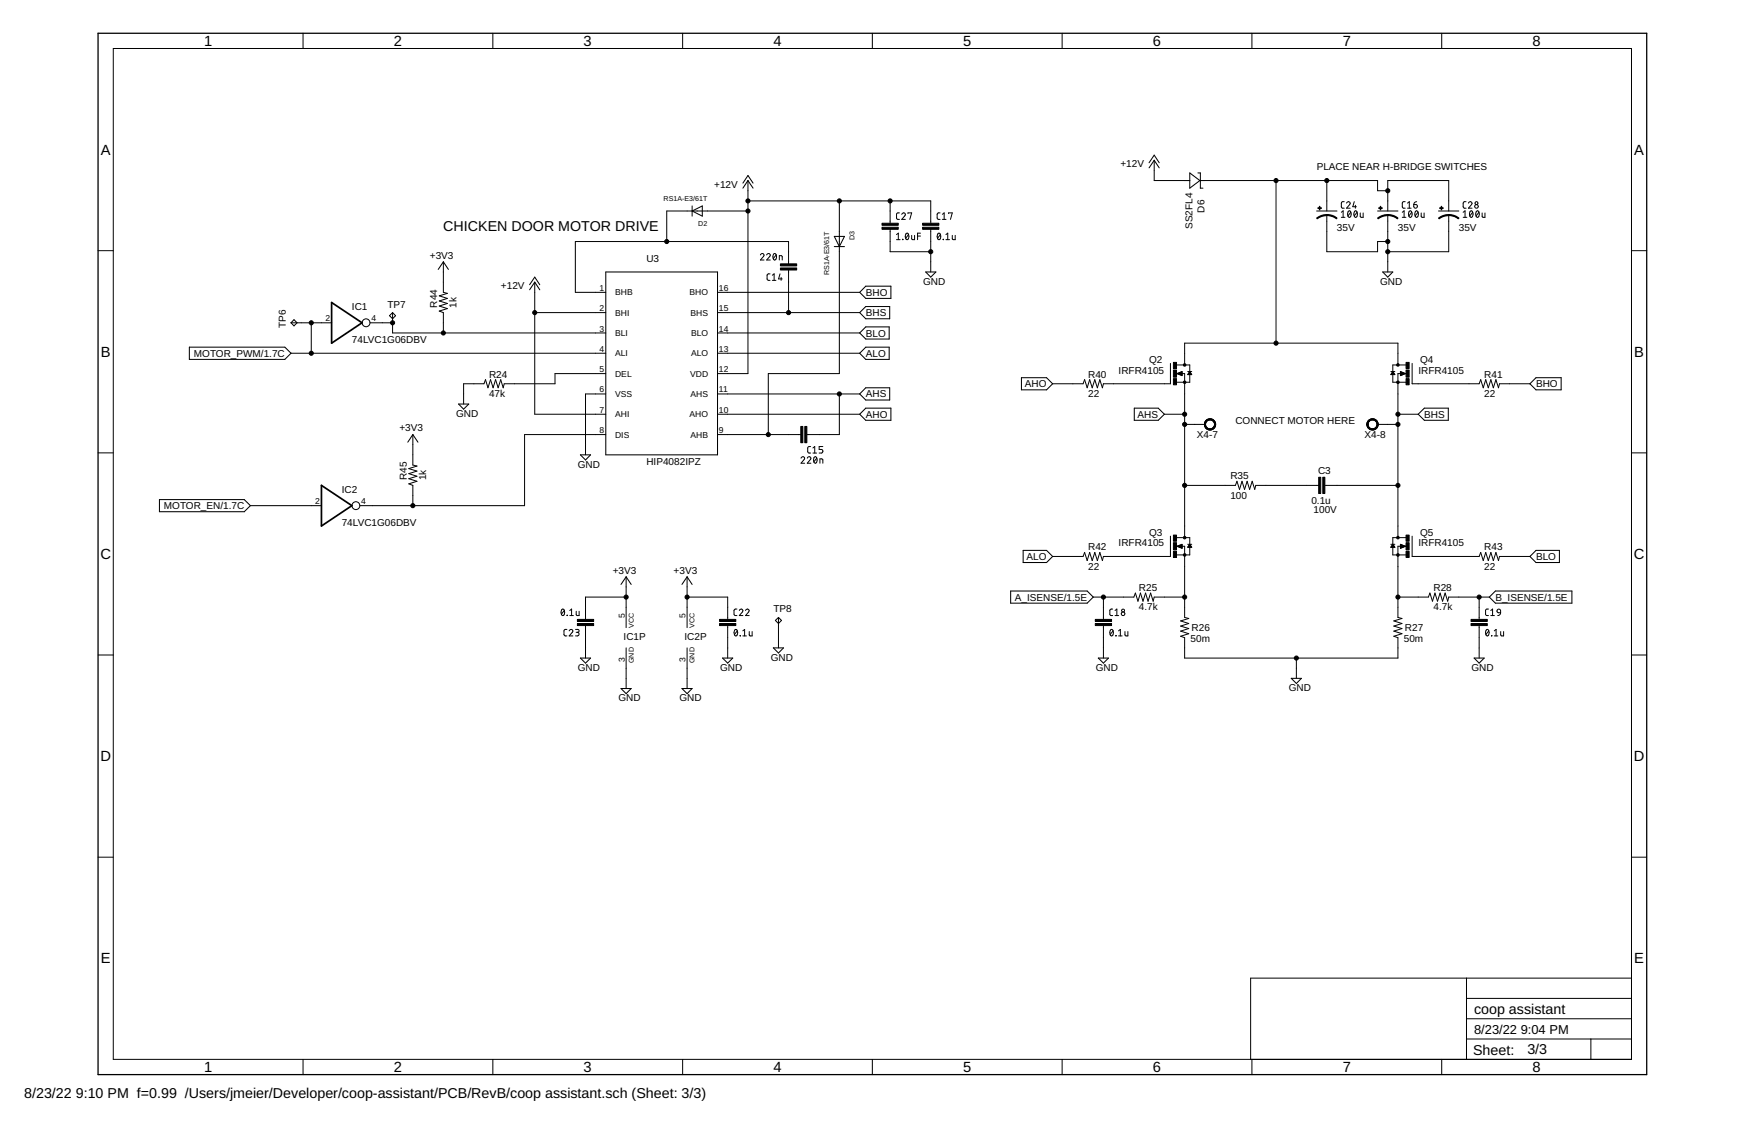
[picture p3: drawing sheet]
<svg xmlns="http://www.w3.org/2000/svg" width="432mm" height="279mm" viewBox="0 0 432 279" stroke-linecap="round" stroke-linejoin="round" font-family="sans-serif">
<g fill="none" stroke="#000" stroke-width=".25">
<path d="M28 12h375.9v250.2h-375.9zM75 8.2v3.8M122 8.2v3.8M169 8.2v3.8M216 8.2v3.8M263 8.2v3.8M310 8.2v3.8M357 8.2v3.8M285.8 39.7l1.2 1.9M285.8 39.7l-1.3 1.9M285.8 39.7v5h8.8M171.4 52.2l2.5-1.2v2.5z"/>
<path d="M171.4 51v2.5M183.9 45.3l1.3-1.9 1.3 1.9M185.2 44.7v47.8h-7.5M185.2 44.7l1.3 1.9M185.2 44.7l-1.3 1.9M185.2 49.7h45.2v5.5M185.2 52.2h-20.1v7.6M206.6 58.5h2.5l-1.3 2.5zM207.8 49.7v42.8h-17.6v15M220.4 49.7v5.5M220.4 56.7v5.6h10M222 59.3h.9"/>
<path d="M222 58.1l.4-.4v1.6M222.7 52.7h-.5l-.2 .3v1.1l.2 .2h.5M223.3 53a.44 .44 0 0 1 .6-.3 .44 .44 0 0 1 .1 .7l-.7 .9h.9M223.5 59.2l.1 .1zM224.3 57.8l.2-.1a.8 .8 0 0 1 .5 .8 .8 .8 0 0 1-.5 .8l-.4-.8zM224.8 52.9v-.2h.9l-.4 1.6M224.9 58.1l-.7 .9M225.7 58.3v.9l.3 .1h.4v-1M227.2 58.4h.7M227.9 57.7h-.7v1.6M230.4 56.7v10.6M232.2 57.8l.3-.1a.95 .95 0 0 1 0 1.6 1.01 1.01 0 0 1-.3-1.5z"/>
<path d="M232.7 52.7h-.4l-.3 .3 .1 1.2 .6 .1M232.8 58.1l-.7 .9M233.3 54.3h.9M233.3 53l.5-.3v1.6M233.5 59.2l.1 .1zM234.2 59.3h.9M234.2 58.1l.5-.4v1.6M234.9 52.9v-.2h.9l-.5 1.6M235.8 58.3v.9l.3 .1h.4v-1M284.5 40.3l1.3-1.9 1.2 1.9M294.6 42.8l2.5 1.9-2.5 1.9zM296.6 42.8h.6v3.8h.6"/>
<path d="M297.1 44.7h44v2.5h2.5M315.9 44.7v40.2M326 52.2h5M328.5 44.7v7.5M328.5 53.2v9.1h12.6v-2.5h2.5M332.1 53.8h.9M332.1 52.5l.4-.3v1.6M332.8 49.9h-.5l-.2 .4v1l.2 .2h.5M333.4 50.3a.44 .44 0 0 1 .6-.4 .44 .44 0 0 1 .2 .7l-.8 .9h.9M333.9 52.3l.2-.1a.95 .95 0 0 1 0 1.6 1.02 1.02 0 0 1-.2-1.5zM334.5 52.5l-.8 .9M335.3 49.9l-.4 1.3h.9"/>
<path d="M335.4 52.3l.2-.1a.95 .95 0 0 1 0 1.6 1.02 1.02 0 0 1-.2-1.5zM335.6 50.8v.7M336 52.5l-.7 .9M336.8 52.7v.9l.3 .2h.4v-1.1M341.1 52.2h5M343.6 52.2v-7.5h15.1v7.5M343.6 53.2v14.1M347.2 52.5l.4-.3v1.6M347.2 53.8h.9M347.9 49.9h-.5l-.2 .4v1l.2 .2h.5M348.5 51.5h.9M348.5 50.3l.4-.4v1.6"/>
<path d="M348.9 52.3l.3-.1a.88 .88 0 0 1 .4 .8 .88 .88 0 0 1-.5 .8l-.3-.5zM349.5 52.5l-.7 .9M350 50.6h.6a.45 .45 0 0 1 .3 .5 .45 .45 0 0 1-.4 .4 .45 .45 0 0 1-.5-.4zM350.5 52.3l.2-.1a.95 .95 0 0 1 0 1.6 1.02 1.02 0 0 1-.2-1.5zM350.8 49.9l-.6 .3-.2 .4M351.1 52.5l-.7 .9M351.9 52.7v.9l.2 .2h.5v-1.1M356.2 52.2h5M358.7 53.2v9.1h-15.1M362.3 53.8h.9M362.3 52.5l.4-.3v1.6M363 49.9h-.5l-.2 .4v1l.2 .2h.5"/>
<path d="M363.6 50.3a.44 .44 0 0 1 .6-.4 .44 .44 0 0 1 .1 .7l-.7 .9h.9M364 52.3l.1-.1a.81 .81 0 0 1 .6 .8 .81 .81 0 0 1-.6 .8l-.2-.5zM364.6 52.5l-.7 .9M365.6 52.3l.2-.1a.88 .88 0 0 1 .5 .8 .88 .88 0 0 1-.6 .8l-.3-.5zM366.2 52.5l-.7 .9M367 52.7v.9l.2 .2h.5v-1.1M24.3 62h3.7M72.1 79.9h10M72.8 79.1l.8 .8-.8 .7-.7-.7zM77.1 79.9v7.5M91.6 79.9h5.6M97.2 77.4v5h52.8"/>
<path d="M97.2 77.4l.7 .7-.7 .8-.8-.8zM109.8 64.8v7.5l1 .3-2 .6 2 .7-2 .6 2 .6-2 .6 2 .7-2 .6 1 .4v5M109.8 64.8l1.2 1.9M109.8 64.8l-1.3 1.9M131.1 70.5l1.3-1.9 1.2 1.9M132.4 77.4h17.6M132.4 69.8v32.7h17.6M132.4 69.8l1.2 1.9M132.4 69.8l-1.3 1.9M150 67.3h27.7v45.3h-27.7zM177.7 72.3h35.2M177.7 77.4h35.2"/>
<path d="M188.3 63.1a.44 .44 0 0 1 .6-.3 .44 .44 0 0 1 .1 .7l-.7 .8h.9M189.8 63.1a.44 .44 0 0 1 .7-.3 .44 .44 0 0 1 .1 .7l-.8 .8h.9M190.6 67.8h-.4l-.3 .3v1.1l.7 .2M191.2 69.4h.9M191.2 68.1l.5-.3v1.6M191.6 62.8h.1a.82 .82 0 0 1 .6 .7 .82 .82 0 0 1-.6 .8l-.3-.5zM192.2 63.1l-.7 .9M193 64.3v-1l.6 .1 .1 .9M193.1 67.8l-.3 1.2h.9M193.4 68.7v.7M195.2 65.3v-5.5h-52.7v12.5h7.5M195.2 66.8v10.6"/>
<path d="M206.6 61h2.5M212.9 77.4l1.5-1.5h5.9v3h-5.9zM214.4 70.8h6.2v3.1h-6.2l-1.5-1.6zM229.2 67.3h2.5l-1.3 1.3zM342.3 67.3h2.5l-1.2 1.3zM403.9 62h3.8M46.9 85.9h23.6l1.6 1.5-1.6 1.5h-23.6zM72.1 87.4h77.9M113.5 100h2.6l-1.3 1.3zM150 92.5h-12.6v2.5h-12.6l-.2 1-.6-2-.7 2-.6-2-.6 2-.6-2-.7 2-.6-2-.4 1h-5v5M150 97.5h-5v15.1M177.7 82.4h35.2"/>
<path d="M177.7 87.4h35.2M177.7 97.5h35.2M207.8 97.5v10h-8M212.9 87.4l1.5-1.5h5.8v3h-5.8zM212.9 82.4l1.5-1.5h5.8v3h-5.8zM214.4 96h5.9v3h-5.9l-1.5-1.5zM252.9 93.5h6.2l1.5 1.5-1.5 1.5h-6.2zM289.8 89.9v5.1h-16.6l-.3 1-.6-2-.6 2-.6-2-.7 2-.6-2-.6 2-.7-2-.3 1h-7.6M291.2 92.5h2.1v40.6M291.3 90.3h3.3v1.6M291.4 92.5l1.3-.6v1.1zM291.6 92.5h1.1"/>
<path d="M291.6 92.4h1.1M291.9 92.6h.8M291.9 92.3h.8M292.2 92.8h.5M292.2 92.2h.5M292.5 92h.2M292.5 92.9h.2M293.3 90.3v-5.4h52.8v5.4M294.1 91.9h1M294.1 92.6h.9M294.2 92.5h.7M294.3 92.4h.6"/>
<path d="M294.3 92.3h.5M294.4 92.2h.3M294.5 92h.1M294.6 92.6v2h-3.3M294.6 91.9l.5 .8h-1zM344.4 91.9h1M344.4 92.6h.9M344.5 92.5h.7M344.6 92.4h.5M344.6 92.3h.5M344.7 92.2h.3M344.8 92h.1"/>
<path d="M344.8 92.6v2h3.3M344.8 91.9l.6 .8h-1zM346.7 92.8h.5M346.7 92.6h.8M346.7 92.5h1.2M346.7 92.4h1.2M346.7 92.3h.9M346.7 92.2h.6M346.7 92h.3M346.7 92.9h.2M346.7 91.9l1.3 .6-1.3 .5zM348.1 90.3h-3.3v1.6"/>
<path d="M348.3 92.5h-2.2v40.6M349.6 89.9v5.1h16.6l.4-1 .6 2 .7-2 .6 2 .6-2 .6 2 .7-2 .6 2 .3-1h7.5M380.3 93.5h6.2v3h-6.2l-1.5-1.5zM24.3 112.1h3.7M102.2 107.5v7.6l1 .2-2 .7 2 .6-2 .6 2 .7-2 .6 2 .6-2 .6 1 .4v5M102.2 107.5l1.3 1.9M102.2 107.5l-1.2 1.9M143.7 112.6h2.5l-1.2 1.2zM150 107.5h-20.1v17.6h-40.8M177.7 102.5h35.2M177.7 107.5h20.6M198.3 113.4a.44 .44 0 0 1 .6-.4 .44 .44 0 0 1 .2 .7l-.8 .9h.9"/>
<path d="M199.9 113.4a.44 .44 0 0 1 .6-.4 .44 .44 0 0 1 .1 .7l-.7 .9h.9M200.7 110.5h-.5l-.2 .4 .1 1.1 .6 .1M201.3 112.1h.9M201.3 110.9l.4-.4v1.6M201.6 113.1l.3-.1a.95 .95 0 0 1 0 1.6 1.02 1.02 0 0 1-.3-1.5zM202.2 113.4l-.7 .9M203 114.6v-1l.7 .1v.9M203.7 110.5h-.9v.7h.6a.45 .45 0 0 1 .3 .5 .45 .45 0 0 1-.3 .4h-.6M214.4 101h6.2v3h-6.2l-1.5-1.5zM280.8 101h6l1.5 1.5-1.5 1.5h-6zM288.3 102.5h5M293.3 105h5"/>
<path d="M341.1 105h5M346.1 102.5h5M351.1 102.5l1.6-1.5h5.9v3h-5.9zM403.9 112.1h3.8M39.5 123.6h21l1.5 1.5-1.5 1.5h-21zM62 125.1h17.6M253.3 136.2h5.8l1.5 1.5-1.5 1.5h-5.8zM289.8 132.7v5h-16.6l-.3 1-.6-2-.6 2-.6-2-.7 2-.6-2-.6 2-.7-2-.3 1h-7.6M291.2 135.2h2.1v17.6l1 .3-2 .6 2 .6-2 .6 2 .7-2 .6 2 .6-2 .7 1 .3v5.1h52.8v-5.1l-1-.3 2-.7-2-.6 2-.6-2-.7 2-.6-2-.6 2-.6-1-.3v-17.6h2.2M291.3 133.1h3.3v1.6M291.4 135.2l1.3-.5v1zM291.5 135.1h1.2"/>
<path d="M291.6 135.3h1.1M291.8 135h.9M291.9 135.4h.8M292.1 134.9h.6M292.2 135.5h.5M292.4 134.8h.3M292.5 135.6h.2M293.3 120.1h12.6l.4-1 .6 2 .6-2 .6 2 .7-2 .6 2 .6-2 .7 2 .2-1h15.6M294.1 134.7h1M294.2 135.3h.8M294.3 135.1h.6M294.3 135h.5"/>
<path d="M294.4 134.9h.3M294.5 134.8h.1M294.6 135.3v2h-3.3M294.6 134.7l.5 .7h-1zM328 120.1h18.1M344.4 134.7h1M344.5 135.3h.7M344.6 135.1h.6M344.6 135h.5M344.7 134.9h.3M344.8 134.8h.1M344.8 135.3v2h3.3"/>
<path d="M344.8 134.7l.6 .7h-1zM346.7 135.4h.8M346.7 135.3h1.1M346.7 135.1h1.2M346.7 135h.9M346.7 134.9h.6M346.7 134.8h.3M346.7 135.6h.2M346.7 135.5h.5M346.7 134.7l1.3 .5-1.3 .5zM348.1 133.1h-3.3v1.6M349.6 132.7v5h16.6l.4-1 .6 2 .7-2 .6 2 .6-2 .6 2 .7-2 .6 2 .3-1h7.5"/>
<path d="M380.3 136.2h5.8v3h-5.8l-1.5-1.5zM139.1 150.8l.3-.1a.88 .88 0 0 1 .4 .9 .88 .88 0 0 1-.6 .7l-.3-.5zM139.7 151.1l-.7 .9M140.4 155.8h-.5l-.3 .3 .1 1.1 .2 .2h.5M140.4 152.3h.1M140.9 156.1a.44 .44 0 0 1 .7-.3 .44 .44 0 0 1 .1 .7l-.8 .9h.9M141.1 152.3h.9M141.1 151.1l.4-.4v1.6M142.5 155.8h.5a.36 .36 0 0 1 .4 .3 .36 .36 0 0 1-.4 .4h-.3M142.7 151.3v.9l.2 .1h.5v-1M142.9 156.5a.44 .44 0 0 1 .5 .4 .44 .44 0 0 1-.5 .5h-.4M145 154.8v8.1"/>
<path d="M155 147.8h-10v5.5M155 142.7v12.6M155 142.7l1.3 1.9M155 142.7l-1.2 1.9M170.1 147.8h10.1v5.5M170.1 142.7v12.6M170.1 142.7l1.3 1.9M170.1 142.7l-1.3 1.9M180.2 154.8v8.1M181.9 155.9l.2-.1a.81 .81 0 0 1 .5 .8 .81 .81 0 0 1-.5 .8l-.4-.8zM182.5 150.7l-.7 .1-.1 .3 .1 1 .2 .2h.5M182.6 156.1l-.8 .9"/>
<path d="M183 151.1a.44 .44 0 0 1 .7-.3 .44 .44 0 0 1 .1 .6l-.8 .9h.9M183.2 157.3h.1M183.9 157.4h.9M183.9 156.1l.5-.3v1.6M184.6 151.1a.44 .44 0 0 1 .6-.3 .44 .44 0 0 1 .2 .6l-.8 .9h.9M185.5 156.3v.9l.3 .2h.4v-1.1M192 153.5l.7-.7 .8 .7-.8 .8zM192.7 152.8v7.5M250.2 146.3h19l1.5 1.5-1.5 1.5h-19zM270.7 147.8h10l.4-1 .6 2 .7-2 .6 2 .6-2 .6 2 .7-2 .6 2 .3-1h7.5M273.2 147.8v5.5M273.2 154.8v8.1"/>
<path d="M275 155.9l.1-.1a.82 .82 0 0 1 .6 .8 .82 .82 0 0 1-.6 .8l-.3-.5zM275.5 150.7l-.5 .1-.2 .3v1l.2 .2h.5M275.6 156.1l-.7 .9M276.1 152.3h.9M276.1 151.1l.4-.4v1.6M276.3 157.3h.1M276.9 157.4h.9M276.9 156.1l.5-.3v1.6M278.5 156.3l.1 .9 .2 .2h.5v-1.1M346.1 147.8h7.6l.3-1 .7 2 .6-2 .6 2 .7-2 .6 2 .6-2 .6 2 .3-1h10M366.2 147.8v5.5M366.2 154.8v8.1"/>
<path d="M368 155.9l.1-.1a.82 .82 0 0 1 .6 .8 .82 .82 0 0 1-.6 .8l-.3-.5zM368.5 150.7l-.5 .1-.2 .3v1l.2 .2h.5M368.6 156.1l-.7 .9M369.1 152.3h.9M369.1 151.1l.4-.4v1.6M369.3 157.3h.1M370 157.4h.9M370 156.1l.4-.3v1.6M370.2 146.3h19v3h-19l-1.5-1.5zM370.8 150.9l.3-.2 .3 .2 .1 .7-.7-.1zM371.5 151.6l-.3 .6-.4 .1M371.6 156.3v.9l.2 .2h.5v-1.1"/>
<path d="M24.3 162.1h3.7M143.7 162.9h2.5l-1.2 1.2zM153.8 170.4h2.5l-1.3 1.3zM155 160.3v10.1M168.8 170.4h2.6l-1.3 1.3zM170.1 160.3v10.1M178.9 162.9h2.5l-1.2 1.2zM191.5 160.3h2.5l-1.3 1.3zM271.9 162.9h2.5l-1.2 1.2zM319.7 167.9h2.5l-1.2 1.2zM321 162.9v5M365 162.9h2.5l-1.3 1.2z"/>
<path d="M403.9 162.1h3.8M24.3 212.1h3.7M403.9 212.1h3.8M363.1 257.1h40.8M363.1 242.1v20.1M363.1 252.1h40.8M363.1 247.1h40.8M393.9 257.1v5.1M403.9 242.1h-94.3v20.1M75 262.2v3.7M122 262.2v3.7M169 262.2v3.7"/>
<path d="M216 262.2v3.7M263 262.2v3.7M310 262.2v3.7M357 262.2v3.7"/>
<circle cx="365.6" cy="50.3" r=".36"/>
<circle cx="365.6" cy="51.1" r=".44"/>
<circle cx="90.6" cy="79.9" r=".97"/>
<circle cx="88.1" cy="125.1" r=".97"/>
<circle cx="278.1" cy="151.9" r=".44"/>
<circle cx="278.1" cy="151.1" r=".35"/>
</g>
<g fill="#000" stroke="#000" stroke-width=".25">
<path d="M326 54l1.2-.7 1.3-.2v.3l-1 .1-1.4 .7z" fill-rule="evenodd"/>
<path d="M328.5 53.1l1.4 .2 1.1 .7-.1 .2-.9-.6-1.5-.3z" fill-rule="evenodd"/>
<path d="M341.1 54l1.2-.7 1.3-.2v.3l-1 .1-1.4 .7z" fill-rule="evenodd"/>
<path d="M343.6 53.1l1.4 .2 1.1 .7-.1 .2-.9-.6-1.5-.3z" fill-rule="evenodd"/>
<path d="M356.2 54l1.2-.7 1.3-.2v.3l-1 .1-1.4 .7z" fill-rule="evenodd"/>
<path d="M358.7 53.1l1.3 .2 1.2 .7-.1 .2-.9-.6-1.5-.3z" fill-rule="evenodd"/>
<path d="M298.6 104.1a1.39 1.39 0 0 1 2.2 .2 1.39 1.39 0 0 1-.8 2 1.39 1.39 0 0 1-1.8-1.3h.3a1.13 1.13 0 0 1 1.6-.9 1.13 1.13 0 0 1 .2 1.9 1.13 1.13 0 0 1-1.8-.7v-.3h-.3z" fill-rule="evenodd"/>
<path d="M298.6 104.1a1.39 1.39 0 0 1 2.2 .2 1.39 1.39 0 0 1-.8 2 1.39 1.39 0 0 1-1.8-1.3h.3a1.13 1.13 0 0 1 1.6-.9 1.13 1.13 0 0 1 .2 1.9 1.13 1.13 0 0 1-1.8-.7v-.3h-.3z" fill-rule="evenodd"/>
<path d="M298.6 104.1a1.39 1.39 0 0 1 2.2 .2 1.39 1.39 0 0 1-.8 2 1.39 1.39 0 0 1-1.8-1.3h.3a1.13 1.13 0 0 1 1.6-.9 1.13 1.13 0 0 1 .2 1.9 1.13 1.13 0 0 1-1.8-.7v-.3h-.3z" fill-rule="evenodd"/>
<path d="M338.8 104.1a1.38 1.38 0 0 1 2.2 .2 1.38 1.38 0 0 1-.8 2.1 1.38 1.38 0 0 1-1.8-1.4h.3a1.14 1.14 0 0 1 1.6-1 1.14 1.14 0 0 1 .3 1.9 1.14 1.14 0 0 1-1.9-.6v-.3h-.3z" fill-rule="evenodd"/>
<path d="M338.8 104.1a1.38 1.38 0 0 1 2.2 .2 1.38 1.38 0 0 1-.8 2.1 1.38 1.38 0 0 1-1.8-1.4h.3a1.14 1.14 0 0 1 1.6-1 1.14 1.14 0 0 1 .3 1.9 1.14 1.14 0 0 1-1.9-.6v-.3h-.3z" fill-rule="evenodd"/>
<path d="M338.8 104.1a1.38 1.38 0 0 1 2.2 .2 1.38 1.38 0 0 1-.8 2.1 1.38 1.38 0 0 1-1.8-1.4h.3a1.14 1.14 0 0 1 1.6-1 1.14 1.14 0 0 1 .3 1.9 1.14 1.14 0 0 1-1.9-.6v-.3h-.3z" fill-rule="evenodd"/>
<circle cx="165.1" cy="59.8" r=".51"/>
<circle cx="185.2" cy="49.7" r=".51"/>
<circle cx="185.2" cy="52.2" r=".51"/>
<circle cx="207.8" cy="49.7" r=".51"/>
<circle cx="220.4" cy="49.7" r=".51"/>
<circle cx="315.9" cy="44.7" r=".51"/>
<circle cx="328.5" cy="44.7" r=".51"/>
<circle cx="343.6" cy="59.8" r=".51"/>
<circle cx="343.6" cy="47.2" r=".51"/>
<circle cx="77.1" cy="79.9" r=".51"/>
<circle cx="97.2" cy="79.9" r=".51"/>
<circle cx="132.4" cy="77.4" r=".51"/>
<circle cx="195.2" cy="77.4" r=".51"/>
<circle cx="230.4" cy="62.3" r=".51"/>
<circle cx="343.6" cy="62.3" r=".51"/>
<circle cx="77.1" cy="87.4" r=".51"/>
<circle cx="109.8" cy="82.4" r=".51"/>
<circle cx="207.8" cy="97.5" r=".51"/>
<circle cx="293.3" cy="94.6" r=".32"/>
<circle cx="293.3" cy="90.3" r=".32"/>
<circle cx="315.9" cy="84.9" r=".51"/>
<circle cx="346.1" cy="90.3" r=".33"/>
<circle cx="346.1" cy="94.6" r=".33"/>
<circle cx="190.2" cy="107.5" r=".51"/>
<circle cx="293.3" cy="102.5" r=".51"/>
<circle cx="293.3" cy="105" r=".51"/>
<circle cx="346.1" cy="105" r=".51"/>
<circle cx="346.1" cy="102.5" r=".51"/>
<circle cx="102.2" cy="125.1" r=".51"/>
<circle cx="293.3" cy="120.1" r=".51"/>
<circle cx="293.3" cy="137.3" r=".32"/>
<circle cx="293.3" cy="133.1" r=".32"/>
<circle cx="346.1" cy="133.1" r=".33"/>
<circle cx="346.1" cy="137.3" r=".33"/>
<circle cx="346.1" cy="120.1" r=".51"/>
<circle cx="155" cy="147.8" r=".51"/>
<circle cx="170.1" cy="147.8" r=".51"/>
<circle cx="273.2" cy="147.8" r=".51"/>
<circle cx="293.3" cy="147.8" r=".51"/>
<circle cx="346.1" cy="147.8" r=".51"/>
<circle cx="366.2" cy="147.8" r=".51"/>
<circle cx="321" cy="162.9" r=".51"/>
</g>
<g fill="#000" stroke="#000" stroke-width=".25">
<path d="M218.4 56.2h4v.5h-4zM218.4 55.2h4v.6h-4zM228.4 56.2h4.1v.5h-4.1zM228.4 55.2h4.1v.6h-4.1zM326.3 51.4h.9v.2h-.9zM326.7 51.1h.1v.8h-.1zM341.4 51.4h.8v.2h-.8zM341.7 51.1h.2v.8h-.2zM356.4 51.4h.9v.2h-.9zM356.8 51.1h.2v.8h-.2zM193.2 65.3h4.1v.5h-4.1zM193.2 66.3h4.1v.5h-4.1z"/>
<path d="M290.5 93.7h.8v1.5h-.8zM290.5 89.7h.8v1.5h-.8zM290.5 91.6h.8v1.7h-.8zM348.1 93.7h.8v1.5h-.8zM348.1 89.7h.8v1.5h-.8zM348.1 91.6h.8v1.7h-.8zM198.3 105.5h.5v4.1h-.5zM199.3 105.5h.5v4.1h-.5zM326.5 118.1h.5v4h-.5zM327.5 118.1h.5v4h-.5zM290.5 136.4h.8v1.6h-.8zM290.5 132.4h.8v1.5h-.8z"/>
<path d="M290.5 134.3h.8v1.8h-.8zM348.1 136.4h.8v1.6h-.8zM348.1 132.4h.8v1.5h-.8zM348.1 134.3h.8v1.8h-.8zM143 153.3h4v.5h-4zM143 154.3h4v.5h-4zM178.2 154.3h4v.5h-4zM178.2 153.3h4v.5h-4zM271.2 154.3h4v.5h-4zM271.2 153.3h4v.5h-4zM364.2 154.3h4v.5h-4zM364.2 153.3h4v.5h-4z"/>
</g>
<path d="M82.1 74.9l7.5 5-7.5 5zM79.6 120.1l7.5 5-7.5 5.1z" fill="none" stroke="#000" stroke-width=".42"/>
<path d="M24.3 8.2h383.4v257.7h-383.4z" fill="none" stroke="#000" stroke-width=".32"/>
<g font-size="3.6">
<text x="50.5" y="11.4">1</text>
<text x="97.5" y="11.4">2</text>
<text x="144.5" y="11.4">3</text>
<text x="191.5" y="11.4">4</text>
<text x="238.5" y="11.4">5</text>
<text x="285.5" y="11.4">6</text>
<text x="332.4" y="11.4">7</text>
<text x="379.4" y="11.4">8</text>
<text x="25" y="38.3">A</text>
<text x="404.6" y="38.3">A</text>
<text x="25" y="88.3">B</text>
<text x="404.6" y="88.3">B</text>
<text x="24.8" y="138.4">C</text>
<text x="404.5" y="138.4">C</text>
<text x="24.8" y="188.4">D</text>
<text x="404.5" y="188.4">D</text>
<text x="25" y="238.4">E</text>
<text x="404.6" y="238.4">E</text>
<text x="50.5" y="265.3">1</text>
<text x="97.5" y="265.3">2</text>
<text x="144.5" y="265.3">3</text>
<text x="191.5" y="265.3">4</text>
<text x="238.5" y="265.3">5</text>
<text x="285.5" y="265.3">6</text>
<text x="332.4" y="265.3">7</text>
<text x="379.4" y="265.3">8</text>
</g>
<g font-size="3.5">
<text x="109.8" y="57.3">CHICKEN DOOR MOTOR DRIVE</text>
<text x="365" y="250.9">coop assistant</text>
<text x="364.7" y="261">Sheet:</text>
<text x="378.2" y="260.9">3/3</text>
<text x="6" y="271.7">8/23/22</text>
<text x="18.8" y="271.7">9:10 PM f=0.99 /Users/jmeier/Developer/coop-assistant/PCB/RevB/coop assistant.sch (Sheet: 3/3)</text>
</g>
<g font-size="3.2">
<text x="365" y="255.9">8/23/22</text>
<text x="376.5" y="255.9">9:04 PM</text>
</g>
<g font-size="2.5">
<text x="277.4" y="41.4">+12V</text>
<text x="176.8" y="46.4">+12V</text>
<text x="326" y="42.2">PLACE NEAR H-BRIDGE SWITCHES</text>
<text x="298.2" y="52.6" transform="rotate(-90 298.2 52.6)">D6</text>
<text x="295.2" y="56.7" transform="rotate(-90 295.2 56.7)">SS2FL4</text>
<text x="331" y="57.3">35V</text>
<text x="346.1" y="57.3">35V</text>
<text x="361.2" y="57.3">35V</text>
<text x="106.4" y="64">+3V3</text>
<text x="160" y="64.8">U3</text>
<text x="124" y="71.6">+12V</text>
<text x="228.6" y="70.5">GND</text>
<text x="341.7" y="70.5">GND</text>
<text x="87.1" y="76.7">IC1</text>
<text x="95.9" y="76.1">TP7</text>
<text x="108.3" y="76.1" transform="rotate(-90 108.3 76.1)">R44</text>
<text x="113" y="76.1" transform="rotate(-90 113 76.1)">1k</text>
<text x="214.4" y="73.2">BHO</text>
<text x="70.8" y="81.1" transform="rotate(-90 70.8 81.1)">TP6</text>
<text x="214.4" y="78.3">BHS</text>
<text x="214.4" y="83.3">BLO</text>
<text x="48" y="88.3">MOTOR_PWM/1.7C</text>
<text x="87.1" y="84.9">74LVC1G06DBV</text>
<text x="214.4" y="88.3">ALO</text>
<text x="284.5" y="89.9">Q2</text>
<text x="351.6" y="89.9">Q4</text>
<text x="121.1" y="93.5">R24</text>
<text x="253.7" y="95.8">AHO</text>
<text x="269.4" y="93.5">R40</text>
<text x="277" y="92.5">IRFR4105</text>
<text x="351.2" y="92.5">IRFR4105</text>
<text x="367.5" y="93.5">R41</text>
<text x="380.3" y="95.9">BHO</text>
<text x="121.1" y="98.2">47k</text>
<text x="214.4" y="98.4">AHS</text>
<text x="269.4" y="98.2">22</text>
<text x="367.5" y="98.2">22</text>
<text x="98.9" y="106.8">+3V3</text>
<text x="112.9" y="103.1">GND</text>
<text x="214.4" y="103.4">AHO</text>
<text x="281.7" y="103.4">AHS</text>
<text x="305.9" y="105">CONNECT MOTOR HERE</text>
<text x="352.6" y="103.4">BHS</text>
<text x="296.3" y="108.4">X4-7</text>
<text x="337.9" y="108.4">X4-8</text>
<text x="100.7" y="118.9" transform="rotate(-90 100.7 118.9)">R45</text>
<text x="105.5" y="118.9" transform="rotate(-90 105.5 118.9)">1k</text>
<text x="143.1" y="115.7">GND</text>
<text x="160" y="115.1">HIP4082IPZ</text>
<text x="304.6" y="118.6">R35</text>
<text x="326.3" y="117.2">C3</text>
<text x="84.6" y="122">IC2</text>
<text x="304.6" y="123.4">100</text>
<text x="324.7" y="124.8">0.1u</text>
<text x="40.6" y="126">MOTOR_EN/1.7C</text>
<text x="84.6" y="130.2">74LVC1G06DBV</text>
<text x="325.2" y="126.9">100V</text>
<text x="269.4" y="136.2">R42</text>
<text x="277" y="135.2">IRFR4105</text>
<text x="284.5" y="132.7">Q3</text>
<text x="351.2" y="135.2">IRFR4105</text>
<text x="351.6" y="132.7">Q5</text>
<text x="367.5" y="136.2">R43</text>
<text x="151.7" y="142">+3V3</text>
<text x="166.8" y="142">+3V3</text>
<text x="254.2" y="138.6">ALO</text>
<text x="269.4" y="141">22</text>
<text x="367.5" y="141">22</text>
<text x="380.3" y="138.6">BLO</text>
<text x="251.3" y="148.6">A_ISENSE/1.5E</text>
<text x="282" y="146.3">R25</text>
<text x="354.9" y="146.3">R28</text>
<text x="370.2" y="148.6">B_ISENSE/1.5E</text>
<text x="191.5" y="151.5">TP8</text>
<text x="282" y="151">4.7k</text>
<text x="354.9" y="151">4.7k</text>
<text x="154.4" y="158.5">IC1P</text>
<text x="169.5" y="158.5">IC2P</text>
<text x="294.8" y="158.8">50m</text>
<text x="295" y="156">R26</text>
<text x="347.6" y="158.8">50m</text>
<text x="347.8" y="156">R27</text>
<text x="143.1" y="166">GND</text>
<text x="178.3" y="166">GND</text>
<text x="190.8" y="163.5">GND</text>
<text x="271.3" y="166">GND</text>
<text x="364.3" y="166">GND</text>
<text x="153.1" y="173.5">GND</text>
<text x="168.2" y="173.5">GND</text>
<text x="319.1" y="171">GND</text>
</g>
<g font-size="2.1">
<text x="148.5" y="72">1</text>
<text x="178" y="72">16</text>
<text x="148.5" y="77">2</text>
<text x="152.3" y="73.1">BHB</text>
<text x="170.7" y="73.1">BHO</text>
<text x="178" y="77">15</text>
<text x="80.6" y="79.5">2</text>
<text x="92" y="79.5">4</text>
<text x="148.5" y="82">3</text>
<text x="152.3" y="78.1">BHI</text>
<text x="152.3" y="83.2">BLI</text>
<text x="171" y="78.1">BHS</text>
<text x="171.1" y="83.1">BLO</text>
<text x="178" y="82">14</text>
<text x="148.5" y="87.1">4</text>
<text x="152.3" y="88.2">ALI</text>
<text x="171.1" y="88.2">ALO</text>
<text x="178" y="87.1">13</text>
<text x="148.5" y="92.1">5</text>
<text x="152.3" y="93.2">DEL</text>
<text x="170.9" y="93.2">VDD</text>
<text x="178" y="92.1">12</text>
<text x="148.5" y="97.1">6</text>
<text x="152.3" y="98.2">VSS</text>
<text x="171" y="98.2">AHS</text>
<text x="178" y="97.1">11</text>
<text x="148.5" y="102.2">7</text>
<text x="148.5" y="107.2">8</text>
<text x="152.3" y="103.3">AHI</text>
<text x="170.7" y="103.3">AHO</text>
<text x="178" y="107.2">9</text>
<text x="178" y="102.2">10</text>
<text x="152.3" y="108.3">DIS</text>
<text x="171" y="108.3">AHB</text>
<text x="78.1" y="124.8">2</text>
<text x="89.4" y="124.8">4</text>
<text x="154.7" y="153" transform="rotate(-90 154.7 153)">5</text>
<text x="169.8" y="153" transform="rotate(-90 169.8 153)">5</text>
<text x="154.7" y="163.8" transform="rotate(-90 154.7 163.8)">3</text>
<text x="169.8" y="163.8" transform="rotate(-90 169.8 163.8)">3</text>
</g>
<g font-size="1.8">
<text x="164.3" y="49.7">RS1A-E3/61T</text>
<text x="172.9" y="56">D2</text>
<text x="211.6" y="59.5" transform="rotate(-90 211.6 59.5)">D3</text>
<text x="205.3" y="68.1" transform="rotate(-90 205.3 68.1)">RS1A-E3/61T</text>
<text x="156.9" y="155.3" transform="rotate(-90 156.9 155.3)">VCC</text>
<text x="172" y="155.3" transform="rotate(-90 172 155.3)">VCC</text>
<text x="156.9" y="164.1" transform="rotate(-90 156.9 164.1)">GND</text>
<text x="172" y="164.1" transform="rotate(-90 172 164.1)">GND</text>
</g>
</svg>
